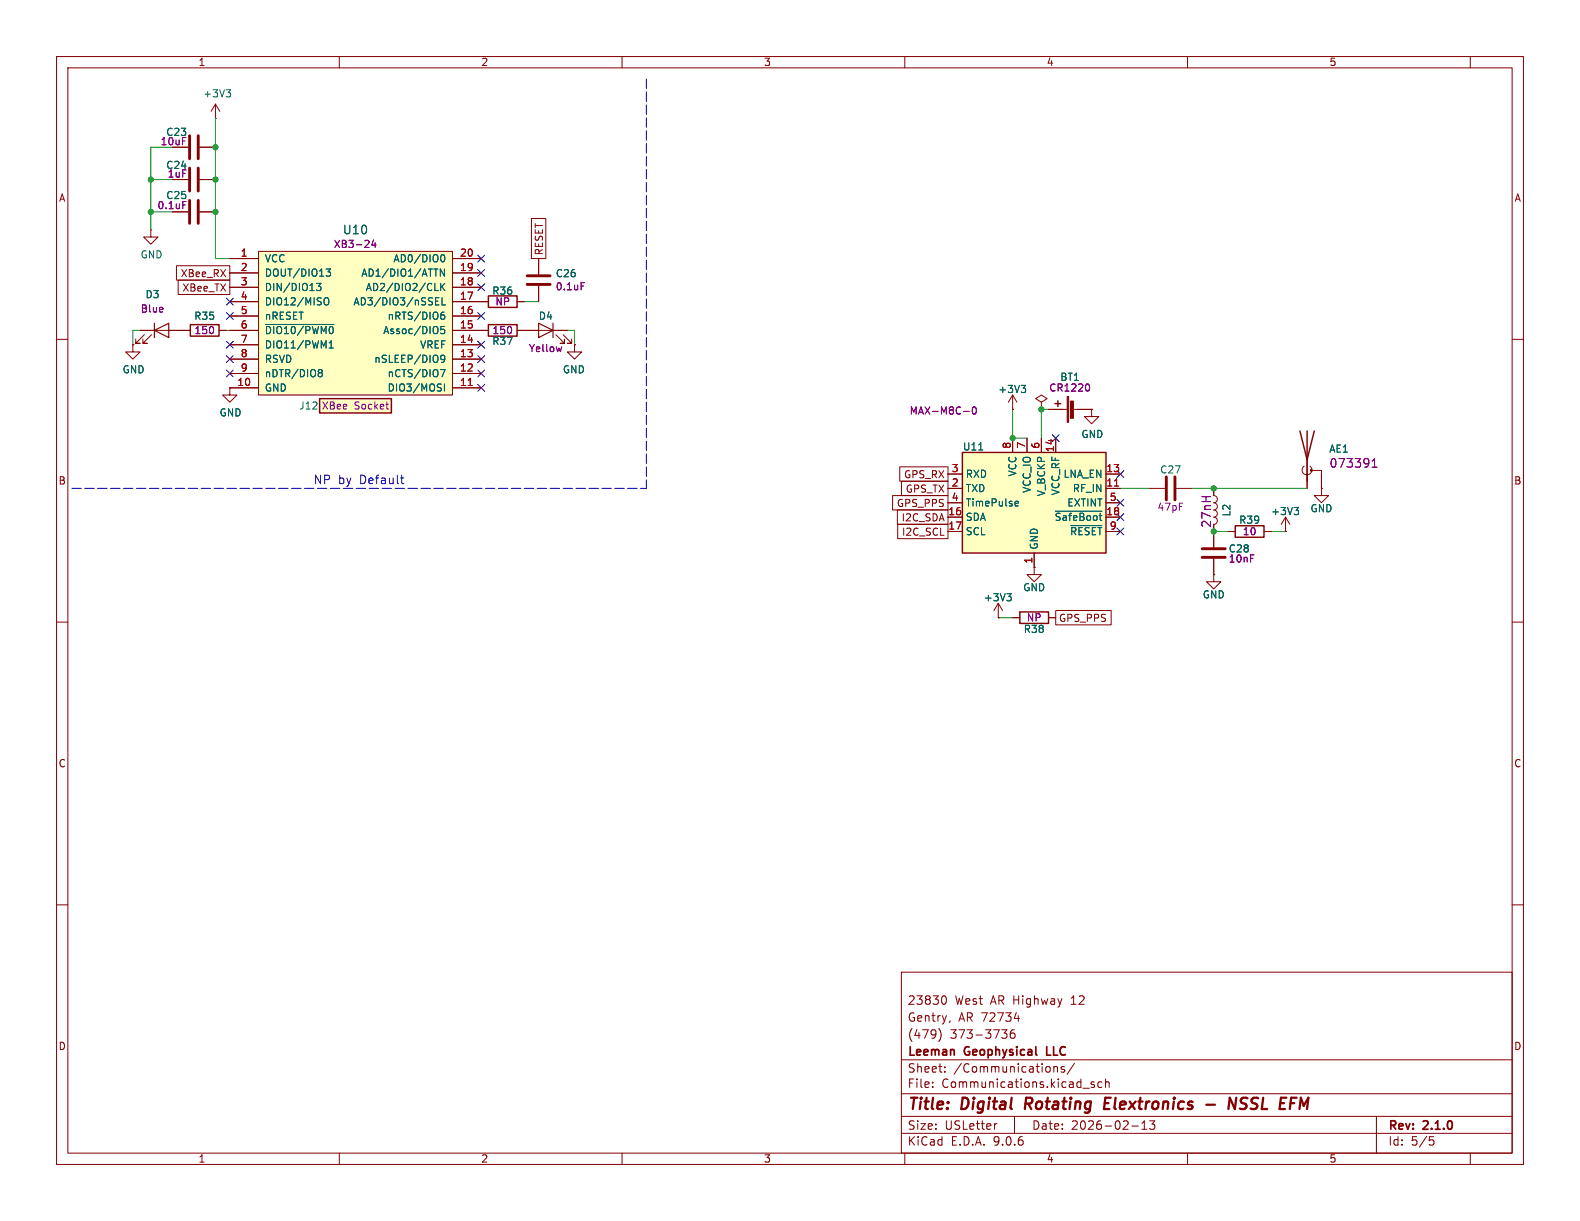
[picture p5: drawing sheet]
<svg xmlns="http://www.w3.org/2000/svg" width="279mm" height="216mm" viewBox="0 0 279 216" stroke-linecap="round" stroke-linejoin="round" font-family="sans-serif">
<g fill="none" stroke="#840000" stroke-width=".18">
<path d="M10 10h259.4v195.9h-259.4zM12 12h255.4v191.9h-255.4zM60 10v2M110 10v2M160 10v2M210 10v2M260 10v2M30.5 37.5h2.8M35.3 37.5h2.8M10 60h2M23.5 61v1.2h1.3l-1.3 1.3-1.3-1.3h1.3M23.5 61h.1"/>
<path d="M193 72.4v1.3h1.3l-1.3 1.2-1.2-1.2h1.2M193 72.4h.1M267.4 60h2M10 110h2M267.4 110h2M10 160h2M159.4 171.9h108v32h-108zM166.9 176.1a.81 .81 0 0 1 .5 .6 .81 .81 0 0 1-.3 .8l-.2 .1M180.1 179.6v1M267.4 160h2M159.4 197.4h108M159.4 193.4h108"/>
<path d="M159.4 187.4h108M164.9 192.1v.2M164.9 191.4v.1M166.1 181.9a1.74 1.74 0 0 1-.1 2.3M167.1 189.4v.2M167.1 188.7v.1M168 180.5l-.1 .3M176.3 198.7l-.3 .1M177.1 182.1h1l-.5 .6 .4 .1 .1 .5-.3 .3h-.4M179.4 180.1h.9M179.4 182.1a.59 .59 0 0 0-.8 .6v.6l.2 .2 .4 .1 .2-.2 .1-.5-.1-.2h-.5l-.3 .2M179.4 197.4v3"/>
<path d="M186.4 188.7l.2-.1 .3 .1 .1 .9M186.4 188.6v1M188.2 188.7l-.3-.1-.3 .2 .1 .2 .5 .2v.3h-.6M190 188l-1.3 1.9M191.5 192.4h1.1M193.5 191.4l-.4-.1-.2 .2 .1 .2 .5 .2v.3h-.6M194.9 191.4l-.5-.1-.3 .3v.4l.2 .2h.6M195.5 191.4l.2-.1 .4 .1v.9M195.5 190.8v1.5M200.1 199.1h1.2M201.9 199.7h.9M201.9 198.6l.5-.4v1.5"/>
<path d="M203.3 198.2h.9l-.5 .6 .4 .1v.6l-.2 .2h-.4l-.2-.2M243.4 197.4v6.5M60 203.9v2M110 203.9v2M159.4 200.4h108M160 203.9v2M210 203.9v2M252.8 201h.7M252.9 201.6h.4l.3 .2-.2 .6-.5 .1M260 203.9v2"/>
</g>
<path d="M181.5 194.1l-.3 2M195.4 195.1h.6M196.4 194.1h-.9l-.3 2h1M213.3 195.3h1.5M218.6 194.1l-.2 2-.9-2-.3 2M219.2 196l.8 .1M219.9 194.1l-.2 .1a.46 .46 0 0 0-.3 .5 .46 .46 0 0 0 .3 .4M228.3 194.1h1" fill="none" stroke="#840000" stroke-width=".4"/>
<path d="M185.1 185.1v1.5h.7" fill="none" stroke="#840000" stroke-width=".3"/>
<path d="M33.5 35.4v4.1M35.1 35.4v4.1" fill="none" stroke="#840000" stroke-width=".51"/>
<path d="M170.2 80h25.4v17.8h-25.4z" fill="#ffffc2"/>
<path d="M33.7 57.4h5v2h-5zM86.4 57.4h5v2h-5zM86.4 52.3h5v2.1h-5zM186.6 71.4h1M187.1 70.9v1M229.9 76.2l1.2 5.1 1.3-5.1M231.1 76.2v8.9M170.2 80h25.4v17.8h-25.4zM218.4 93h5.1v2h-5.1zM180.3 108.2h5.1v2h-5.1z" fill="none" stroke="#840000" stroke-width=".25"/>
<g fill="none" stroke="#840000" stroke-width=".18">
<path d="M38.1 18.4l-.8 1.3M38.1 18.4l.8 1.3M38.1 18.4v2.6M30.5 31.8h2.8M30.5 26h2.8M35.3 31.8h2.8M35.3 26h2.8M38.1 21h.1M24.8 58.4h8.9M25.5 59.2l-1.5 1.5h.8h-.8v-.8M26.7 40.6v1.3h1.2l-1.2 1.3-1.3-1.3h1.3M26.7 40.6h.1"/>
<path d="M26.8 59.2l-1.5 1.5h.7h-.7v-.8M38.7 58.4h1.3M85.1 58.4h1.3M85.1 53.3h1.3M91.4 58.4h8.9M91.4 53.3h1.3M95.2 45.7v2.8M95.2 50.5v2.8M98.3 59.2l1.5 1.5h-.7h.7v-.8M99.6 59.2l1.5 1.5h-.8h.8v-.8M101.6 61v1.2h-1.3l1.3 1.3 1.3-1.3h-1.3M101.6 61h.1"/>
<path d="M179.1 72.4h.1M179.1 69.9v2.5M179.1 77.5v2.5M179.1 69.9l-.8 1.2M179.1 69.9l.7 1.2M181.6 77.5v2.5M184.1 71.1l1.1-.6-1.1-.6-1 .6 1 .6v1.3M184.1 72.4h.1M184.1 77.5v2.5M185.4 72.4h3.3M186.7 77.5v2.5M189.7 72.4h3.3"/>
<path d="M167.6 83.8h2.6M167.6 86.4h2.6M167.6 88.9h2.6M167.6 91.4h2.6M167.6 94h2.6M182.9 97.8v2.5M195.6 83.8h2.5M195.6 86.4h2.5M195.6 88.9h2.5M195.6 91.4h2.5M195.6 94h2.5M203.2 86.4h2.8"/>
<path d="M208 86.4h2.8M214.6 86.4v1.2a.64 .64 0 0 1 .7 .7 .64 .64 0 0 1-.7 .6 .64 .64 0 0 1 .7 .6 .64 .64 0 0 1-.7 .7 .64 .64 0 0 1 .7 .6 .64 .64 0 0 1-.7 .6M214.6 91.4a.64 .64 0 0 1 .7 .7 .64 .64 0 0 1-.7 .6M214.6 94v2.8M214.6 98.8v2.8M217.2 94h1.2M223.5 94h1.3M227.3 94h.1M227.3 91.4l-.7 1.3M227.3 91.4l.8 1.3M227.3 91.4v2.6M230.6 82.4a.85 .85 0 0 0-.1 1.3 .85 .85 0 0 0 1.3 0 .85 .85 0 0 0-.2-1.3"/>
<path d="M231.1 81.3v5.1M231.9 83.2h1.8v3.2M233.7 86.4v1.2h1.2l-1.2 1.3-1.3-1.3h1.3M233.7 86.4h.1M176.5 109.2h.1M176.5 106.7l-.7 1.3M176.5 106.7l.8 1.3M176.5 106.7v2.5M179.1 109.2h1.2M182.9 100.3v1.3h1.2l-1.2 1.3-1.3-1.3h1.3M182.9 100.3h.1M185.4 109.2h1.3"/>
<path d="M214.6 101.6v1.3h1.3l-1.3 1.2-1.2-1.2h1.2M214.6 101.6h.1"/>
</g>
<g fill="none" stroke="#006464" stroke-width=".18">
<path d="M40 15.9h.8l-.4 .5M40.5 16.4l.3 .2v.3l-.3 .2M173.1 79.6h.7M180.6 68.1h.8l-.5 .5M181.1 68.6l.3 .3v.3l-.3 .2M179.6 89.4h.4M179.6 88.7l.3-.1 .2 .3-.6 .2M186.6 90.4h8.2M189.4 92.9h5.4M228.8 89.7h.8l-.4 .5M229.4 90.2l.2 .3v.3l-.2 .2M178 105h.8l-.4 .5"/>
<path d="M178.6 105.5l.2 .2v.3l-.2 .2"/>
</g>
<path d="M197.1 85.9h.7" fill="none" stroke="#a90000" stroke-width=".18"/>
<path d="M102.8 50h.6M99.3 61.3l-.2 .9M170.4 72.7h1M172 72.1l.2-.1a.68 .68 0 0 1 .5 .6 .68 .68 0 0 1-.5 .6l-.2-.1-.1-.4zM192.4 67.9a.79 .79 0 0 1 0 1.3M242.6 82.6h.9M242.6 81.5l.5-.4v1.5" fill="none" stroke="#840084" stroke-width=".18"/>
<g fill="#840000" stroke="#840000" stroke-width=".18">
<path d="M188.7 70.1h.3v4.6h-.3z"/>
<path d="M189.3 70.9h.5v3.1h-.5z"/>
<circle cx="231.9" cy="83.2" r=".18"/>
</g>
<path d="M33.5 24v4.1M33.5 29.7v4.1M35.1 24v4.1M35.1 29.7v4.1M93.2 48.8h4.1M93.2 50.3h4.1M206.2 84.3v4.1M207.8 84.3v4.1M212.6 97h4.1M212.6 98.6h4.1" fill="none" stroke="#840000" stroke-width=".51"/>
<path d="M27.3 58.4l2.5-1.2v2.5zM27.3 57.2v2.5M95.2 57.2l2.6 1.2-2.6 1.3zM97.8 57.2v2.5" fill="none" stroke="#840000" stroke-width=".2"/>
<path d="M45.7 44.5h34.3v25.4h-34.3z" fill="#ffffc2"/>
<g fill="none" stroke="#840000" stroke-width=".18">
<path d="M40.6 45.7h5.1M40.6 48.3h5.1M40.6 50.8h5.1M40.6 53.3h5.1M40.6 55.9h5.1M40.6 58.4h5.1M45.7 44.5h34.3v25.4h-34.3zM80 45.7h5.1M80 48.3h5.1M80 50.8h5.1M80 53.3h5.1M80 55.9h5.1"/>
<path d="M80 58.4h5.1M40.6 61h5.1M40.6 63.5h5.1M40.6 66h5.1M40.6 68.6h5.1M80 61h5.1M80 63.5h5.1M80 66h5.1M80 68.6h5.1"/>
</g>
<g fill="none" stroke="#006464" stroke-width=".18">
<path d="M47 57.4h12M56 50.1h.8l-.5 .5 .4 .1v.6l-.2 .1-.5-.1M57.4 52.8l.2-.2a.43 .43 0 0 1 .5 .5v.4a.43 .43 0 0 1-.3 .4 .43 .43 0 0 1-.4-.2M57.7 47.6h.7l-.4 .5 .4 .1v.4l-.2 .2h-.4M76.9 51.4h.6M77 52.6h.6M77 53.9h.6M77 53.3h.4M77.9 50.1v1.3M78 45.2l.2-.2a.68 .68 0 0 1 .5 .7 .68 .68 0 0 1-.5 .6l-.2-.1M78 55.7h.4l.3 .2-.2 .5h-.5M78.1 50.7l.6 .7"/>
<path d="M78.2 52.6v1.3h.6M78.5 55.2l-.4 .1M78.6 47.6v1.2l-.7-1.2v1.2M78.6 57.7h-.6l-.1 .6 .2-.1 .4 .1 .2 .2-.1 .4-.2 .1-.5-.1M78.7 50.1l-.8 .7M56.5 65.3h.3l.2 .3-.2 .3M56.5 65.9h.3M56.8 65.9l.2 .2v.3l-.1 .2h-.4M58.2 61.5h.7M58.2 60.6l.4-.3v1.2M77.9 65.3h.8l-.5 1.3M77.9 63.1l.3-.3 .4 .1a.84 .84 0 0 1-.3 1.2h-.3"/>
<path d="M77.9 63.4l.3 .2h.2l.3-.2M78.6 67.9v1.3"/>
</g>
<path d="M82.8 68.2h.7" fill="none" stroke="#a90000" stroke-width=".18"/>
<path d="M66 42.4l-.3 .9h.8M66.3 42.9v.9" fill="none" stroke="#840084" stroke-width=".18"/>
<path d="M56.5 70.5h12.7v2.5h-12.7z" fill="#ffffc2"/>
<path d="M56.5 70.5h12.7v2.5h-12.7z" fill="none" stroke="#840000" stroke-width=".25"/>
<path d="M66 42.4l-.3 .9h.8M66.3 42.9v.9M102.8 50h.6M68.2 71.5h.5M68.6 72.3h.1M99.3 61.3l-.2 .9M170.4 72.7h1M172 72.1l.2-.1a.68 .68 0 0 1 .5 .6 .68 .68 0 0 1-.5 .6l-.2-.1-.1-.4zM192.4 67.9a.79 .79 0 0 1 0 1.3M242.6 82.6h.9M242.6 81.5l.5-.4v1.5" fill="none" stroke="#840084" stroke-width=".18"/>
<g fill="none" stroke="#840000" stroke-width=".18">
<path d="M30.5 37.5h2.8M30.5 31.8h2.8M30.5 26h2.8M35.3 37.5h2.8M35.3 31.8h2.8M35.3 26h2.8M94 38.6h2.5v7.1h-2.5zM24.8 58.4h2.5M29.8 58.4h3.9M31.2 47h9.4v2.5h-9.4zM31.5 49.5h9.1v2.6h-9.1zM38.7 58.4h1.3"/>
<path d="M40.6 58.4h5.1M40.6 45.7h5.1M40.6 48.3h5.1M40.6 50.8h5.1M40.6 53.3h5.1M40.6 55.9h5.1M80 58.4h6.4M80 45.7h5.1M80 48.3h5.1M80 50.8h5.1M80 53.3h6.4M80 55.9h5.1"/>
<path d="M91.4 58.4h3.8M91.4 53.3h1.3M95.2 45.7v2.8M95.2 50.5v2.8M97.8 58.4h2.5M23.5 61h.1M40.6 68.6v1.3h1.3l-1.3 1.2-1.2-1.2h1.2M40.6 68.6h.1M40.6 61h5.1M40.6 63.5h5.1M40.6 66h5.1M40.6 68.6h5.1"/>
<path d="M80 61h5.1M80 63.5h5.1M80 66h5.1M80 68.6h5.1M101.6 61h.1M179.1 72.4h.1M179.1 77.5v2.5M181.6 77.5v2.5M184.1 72.4h.1M184.1 77.5v2.5M185.4 72.4h2.6M186.7 77.5v2.5"/>
<path d="M190.5 72.4h2.5M193 72.4h.1M157.8 87.6h9.8v2.6h-9.8zM158.7 90.2h8.9v2.5h-8.9zM158.7 92.7h8.9v2.6h-8.9zM159.1 82.5h8.5v2.6h-8.5zM159.4 85.1h8.2v2.5h-8.2zM167.6 94h2.6M167.6 83.8h2.6M167.6 86.4h2.6M167.6 88.9h2.6M167.6 91.4h2.6"/>
<path d="M182.9 97.8v2.5M195.6 94h2.5M195.6 83.8h2.5M195.6 86.4h2.5M195.6 88.9h2.5M195.6 91.4h2.5M214.6 86.4v1.2M214.6 94v2.8M214.6 98.8v2.8M217.2 94h1.2M223.5 94h1.3M227.3 94h.1"/>
<path d="M231.1 83.8v2.6M233.7 86.4h.1M233.7 83.8v2.6M176.5 109.2h.1M179.1 109.2h1.2M182.9 100.3h.1M185.4 109.2h1.3M186.7 107.9h9.8v2.6h-9.8zM214.6 101.6h.1"/>
</g>
<path d="M114.3 14v72.4M12.7 86.4h101.6" fill="none" stroke="#0000c2" stroke-width=".18" stroke-dasharray="1.7 .6"/>
<g fill="none" stroke="#009600" stroke-width=".18">
<path d="M26.7 31.8h3.8M26.7 37.5h3.8M30.5 26h-3.8v14.6M38.1 21v24.7h2.5M24.8 58.4h-1.3v2.6M40 58.4h.6M92.7 53.3h2.5M100.3 58.4h1.3v2.6M179.1 72.4v5.1h2.5M185.4 72.4h-1.3v5.1M198.1 86.4h5.1M210.8 86.4h20.3"/>
<path d="M214.6 94h2.6M224.8 94h2.5M176.5 109.2h2.6"/>
</g>
<g fill="none" stroke="#000084" stroke-width=".18">
<path d="M40 55.3l1.2 1.2M40 52.7l1.2 1.2M41.2 55.3l-1.2 1.2M41.2 52.7l-1.2 1.2M84.5 55.3l1.2 1.2M84.5 47.7l1.2 1.2M84.5 50.2l1.2 1.2M84.5 45.1l1.2 1.2M85.7 55.3l-1.2 1.2M85.7 47.7l-1.2 1.2M85.7 50.2l-1.2 1.2M85.7 45.1l-1.2 1.2"/>
<path d="M40 60.4l1.2 1.2M40 62.9l1.2 1.2M40 65.4l1.2 1.2M41.2 60.4l-1.2 1.2M41.2 62.9l-1.2 1.2M41.2 65.4l-1.2 1.2M84.5 68l1.2 1.2M84.5 60.4l1.2 1.2M84.5 62.9l1.2 1.2M84.5 65.4l1.2 1.2M85.7 68l-1.2 1.2M85.7 60.4l-1.2 1.2"/>
<path d="M85.7 62.9l-1.2 1.2M85.7 65.4l-1.2 1.2M186.1 76.9l1.2 1.2M187.3 76.9l-1.2 1.2M197.5 93.4l1.2 1.2M197.5 90.8l1.2 1.2M197.5 88.3l1.2 1.2M197.5 83.2l1.2 1.2M198.7 93.4l-1.2 1.2M198.7 90.8l-1.2 1.2M198.7 88.3l-1.2 1.2M198.7 83.2l-1.2 1.2"/>
</g>
<path d="M70.8 84.5h.6M71 85.3l.4 .2" fill="none" stroke="#0000c2" stroke-width=".18"/>
<g fill="none" stroke="#006464" stroke-width=".18">
<path d="M47 57.4h12M56 50.1h.8l-.5 .5 .4 .1v.6l-.2 .1-.5-.1M57.4 52.8l.2-.2a.43 .43 0 0 1 .5 .5v.4a.43 .43 0 0 1-.3 .4 .43 .43 0 0 1-.4-.2M57.7 47.6h.7l-.4 .5 .4 .1v.4l-.2 .2h-.4M76.9 51.4h.6M77 52.6h.6M77 53.9h.6M77 53.3h.4M77.9 50.1v1.3M78 45.2l.2-.2a.68 .68 0 0 1 .5 .7 .68 .68 0 0 1-.5 .6l-.2-.1M78 55.7h.4l.3 .2-.2 .5h-.5M78.1 50.7l.6 .7"/>
<path d="M78.2 52.6v1.3h.6M78.5 55.2l-.4 .1M78.6 47.6v1.2l-.7-1.2v1.2M78.6 57.7h-.6l-.1 .6 .2-.1 .4 .1 .2 .2-.1 .4-.2 .1-.5-.1M78.7 50.1l-.8 .7M56.5 65.3h.3l.2 .3-.2 .3M56.5 65.9h.3M56.8 65.9l.2 .2v.3l-.1 .2h-.4M58.2 61.5h.7M58.2 60.6l.4-.3v1.2M77.9 65.3h.8l-.5 1.3M77.9 63.1l.3-.3 .4 .1a.84 .84 0 0 1-.3 1.2h-.3"/>
<path d="M77.9 63.4l.3 .2h.2l.3-.2M78.6 67.9v1.3M173.1 79.6h.7M180.6 68.1h.8l-.5 .5M181.1 68.6l.3 .3v.3l-.3 .2M179.6 89.4h.4M179.6 88.7l.3-.1 .2 .3-.6 .2M186.6 90.4h8.2M189.4 92.9h5.4M228.8 89.7h.8l-.4 .5M229.4 90.2l.2 .3v.3l-.2 .2M178 105h.8l-.4 .5"/>
<path d="M178.6 105.5l.2 .2v.3l-.2 .2"/>
</g>
<path d="M82.8 68.2h.7M197.1 85.9h.7" fill="none" stroke="#a90000" stroke-width=".18"/>
<g fill="#009600" stroke="#009600" stroke-width=".18">
<circle cx="38.1" cy="37.5" r=".46"/>
<circle cx="38.1" cy="26" r=".46"/>
<circle cx="38.1" cy="31.8" r=".46"/>
<circle cx="26.7" cy="37.5" r=".46"/>
<circle cx="26.7" cy="31.8" r=".46"/>
<circle cx="214.6" cy="86.4" r=".46"/>
<circle cx="214.6" cy="94" r=".46"/>
<circle cx="184.1" cy="72.4" r=".46"/>
<circle cx="179.1" cy="77.5" r=".46"/>
</g>
<g font-size="2.8" fill="#840000">
<text x="160.4" y="196.8">Title:</text>
<text x="170.1" y="196.8">Digital</text>
<text x="182.1" y="196.8">Rotating</text>
<text x="196.9" y="196.8">Elextronics</text>
<text x="220.5" y="196.8">NSSL</text>
<text x="230.3" y="196.8">EFM</text>
</g>
<text font-size="2.1" fill="#006464" x="60.5" y="41.6">U10</text>
<text font-size="2.1" fill="#840084" x="235" y="82.9">073391</text>
<g font-size="2.1" fill="#0000c2">
<text x="55.4" y="85.8">NP</text>
<text x="59.8" y="85.8">by</text>
<text x="63.7" y="85.8">Default</text>
</g>
<g font-size="2.1" fill="#840000">
<text x="214.4" y="93.4" transform="rotate(-90 214.4 93.4)">27nH</text>
<text x="160.4" y="177.9">23830</text>
<text x="168.8" y="177.9">West</text>
<text x="175.2" y="177.9">AR Highway</text>
<text x="189.7" y="177.9">12</text>
<text x="160.4" y="183.9">(479)</text>
<text x="160.4" y="180.9">Gentry,</text>
<text x="168" y="183.9">373-3736</text>
<text x="169.5" y="180.9">AR 72734</text>
<text x="160.4" y="189.9">Sheet:</text>
<text x="160.4" y="187.1">Leeman</text>
<text x="168.6" y="189.9">/Communications/</text>
<text x="170.6" y="187.1">Geophysical</text>
<text x="185.7" y="187.1">LLC</text>
<text x="160.4" y="192.6">File:</text>
<text x="166.5" y="192.6">Communications.kicad_sch</text>
<text x="160.4" y="202.8">KiCad</text>
<text x="160.4" y="200">Size:</text>
<text x="167.1" y="200">USLetter</text>
<text x="168.1" y="202.8">E.D.A.</text>
<text x="175.7" y="202.8">9.0.6</text>
<text x="182.4" y="200">Date:</text>
<text x="189.4" y="200">2026-02-13</text>
<text x="245.4" y="200.2">Rev:</text>
<text x="245.4" y="202.8">Id:</text>
<text x="249.5" y="202.8">5/5</text>
<text x="251.8" y="200.2">2.1.0</text>
</g>
<g font-size="1.8" fill="#840000">
<text x="35" y="11.9">1</text>
<text x="85" y="11.9">2</text>
<text x="135" y="11.9">3</text>
<text x="185" y="11.9">4</text>
<text x="235" y="11.9">5</text>
<text x="10.3" y="35.9">A</text>
<text x="267.7" y="35.9">A</text>
<text x="96.2" y="45.2" transform="rotate(-90 96.2 45.2)">RESET</text>
<text x="31.9" y="49.2">XBee_RX</text>
<text x="32.2" y="51.8">XBee_TX</text>
<text x="10.3" y="85.9">B</text>
<text x="158.5" y="89.9">GPS_PPS</text>
<text x="159.8" y="84.8">GPS_RX</text>
<text x="160.1" y="87.3">GPS_TX</text>
<text x="267.7" y="85.9">B</text>
<text x="159.3" y="92.4">I2C_SDA</text>
<text x="159.4" y="94.9">I2C_SCL</text>
<text x="187.2" y="110.2">GPS_PPS</text>
<text x="10.3" y="135.9">C</text>
<text x="267.7" y="135.9">C</text>
<text x="10.3" y="185.9">D</text>
<text x="267.7" y="185.9">D</text>
<text x="35" y="205.8">1</text>
<text x="85" y="205.8">2</text>
<text x="135" y="205.8">3</text>
<text x="185" y="205.8">4</text>
<text x="235" y="205.8">5</text>
</g>
<g font-size="1.8" fill="#006464">
<text x="35.8" y="17.4">+3V3</text>
<text x="29.3" y="30.1">C24</text>
<text x="24.8" y="45.9">GND</text>
<text x="46.7" y="46.6">VCC</text>
<text x="69.5" y="46.6">AD0/DIO0</text>
<text x="25.6" y="52.9">D3</text>
<text x="46.7" y="49.1">DOUT/DIO13</text>
<text x="46.7" y="51.7">DIN/DIO13</text>
<text x="63.8" y="49.1">AD1/DIO1/ATTN</text>
<text x="64.6" y="51.7">AD2/DIO2/CLK</text>
<text x="87" y="52.3">R36</text>
<text x="98.2" y="49.2">C26</text>
<text x="34.2" y="56.7">R35</text>
<text x="46.7" y="54.2">DIO12/MISO</text>
<text x="46.7" y="56.7">nRESET</text>
<text x="46.7" y="59.3">~{DIO10/PWM0}</text>
<text x="62.4" y="54.2">AD3/DIO3/nSSEL</text>
<text x="67.7" y="59.3">Assoc/DIO5</text>
<text x="68.4" y="56.7">nRTS/DIO6</text>
<text x="95.2" y="56.7">D4</text>
<text x="46.7" y="61.8">DIO11/PWM1</text>
<text x="46.7" y="64.4">RSVD</text>
<text x="66.1" y="64.4">nSLEEP/DIO9</text>
<text x="74.2" y="61.8">VREF</text>
<text x="87" y="61.2">R37</text>
<text x="21.6" y="66.2">GND</text>
<text x="46.7" y="66.9">nDTR/DIO8</text>
<text x="46.7" y="69.4">GND</text>
<text x="68.4" y="69.4">DIO3/MOSI</text>
<text x="68.4" y="66.9">nCTS/DIO7</text>
<text x="99.4" y="66.2">GND</text>
<text x="176.4" y="69.7">+3V3</text>
<text x="38.7" y="73.8">GND</text>
<text x="52.8" y="72.6">J12</text>
<text x="191.1" y="77.6">GND</text>
<text x="170.2" y="79.9">U11</text>
<text x="205.1" y="83.9">C27</text>
<text x="235" y="80.2">AE1</text>
<text x="170.7" y="84.7">RXD</text>
<text x="170.7" y="87.2">TXD</text>
<text x="170.7" y="89.8">TimePulse</text>
<text x="179.9" y="84.3" transform="rotate(-90 179.9 84.3)">VCC</text>
<text x="182.5" y="87.3" transform="rotate(-90 182.5 87.3)">VCC_IO</text>
<text x="185" y="87.9" transform="rotate(-90 185 87.9)">V_BCKP</text>
<text x="187.6" y="87.7" transform="rotate(-90 187.6 87.7)">VCC_RF</text>
<text x="188" y="84.7">LNA_EN</text>
<text x="188.6" y="89.8">EXTINT</text>
<text x="189.6" y="87.2">RF_IN</text>
<text x="170.7" y="92.3">SDA</text>
<text x="170.7" y="94.8">SCL</text>
<text x="186.4" y="92.3">~{SafeBoot}</text>
<text x="189.1" y="94.8">~{RESET}</text>
<text x="217.8" y="91.4" transform="rotate(-90 217.8 91.4)">L2</text>
<text x="219" y="92.8">R39</text>
<text x="224.7" y="91.3">+3V3</text>
<text x="231.6" y="90.8">GND</text>
<text x="183.7" y="97.3" transform="rotate(-90 183.7 97.3)">GND</text>
<text x="173.9" y="106.5">+3V3</text>
<text x="180.8" y="104.7">GND</text>
<text x="212.6" y="106">GND</text>
<text x="180.9" y="112.1">R38</text>
</g>
<g font-size="1.8" fill="#840084">
<text x="28.3" y="25.9">10uF</text>
<text x="29.3" y="24.2">C23</text>
<text x="29.3" y="35.4">C25</text>
<text x="29.5" y="31.6">1uF</text>
<text x="27.7" y="37.2">0.1uF</text>
<text x="58.9" y="44">XB3-24</text>
<text x="98.2" y="51.5">0.1uF</text>
<text x="24.8" y="55.5">Blue</text>
<text x="34.3" y="59.3">150</text>
<text x="87" y="59.3">150</text>
<text x="87.5" y="54.2">NP</text>
<text x="93.4" y="62.5">Yellow</text>
<text x="185.4" y="69.4">CR1220</text>
<text x="187.4" y="67.5">BT1</text>
<text x="56.8" y="72.6">XBee</text>
<text x="62.6" y="72.6">Socket</text>
<text x="160.8" y="73.5">MAX-M8C-0</text>
<text x="204.6" y="90.5">47pF</text>
<text x="219.7" y="94.8">10</text>
<text x="217.2" y="97.9">C28</text>
<text x="217.2" y="99.7">10nF</text>
<text x="181.5" y="110.1">NP</text>
</g>
<g font-size="1.8" fill="#a90000">
<text x="42.5" y="45.5">1</text>
<text x="81.2" y="45.5">20</text>
<text x="42.5" y="48">2</text>
<text x="42.5" y="50.5">3</text>
<text x="42.5" y="53.1">4</text>
<text x="81.2" y="48">19</text>
<text x="81.2" y="50.5">18</text>
<text x="81.2" y="53.1">17</text>
<text x="42.5" y="55.6">5</text>
<text x="42.5" y="58.2">6</text>
<text x="81.2" y="55.6">16</text>
<text x="81.2" y="58.2">15</text>
<text x="42.5" y="60.7">7</text>
<text x="42.5" y="63.2">8</text>
<text x="42.5" y="65.8">9</text>
<text x="81.2" y="60.7">14</text>
<text x="81.2" y="63.2">13</text>
<text x="81.2" y="65.8">12</text>
<text x="41.9" y="68.3">10</text>
<text x="81.2" y="68.3">11</text>
<text x="168.2" y="83.6">3</text>
<text x="178.8" y="79.4" transform="rotate(-90 178.8 79.4)">8</text>
<text x="181.4" y="79.4" transform="rotate(-90 181.4 79.4)">7</text>
<text x="183.9" y="79.4" transform="rotate(-90 183.9 79.4)">6</text>
<text x="186.4" y="80.1" transform="rotate(-90 186.4 80.1)">14</text>
<text x="195.5" y="83.6">13</text>
<text x="168.2" y="86.1">2</text>
<text x="168.2" y="88.6">4</text>
<text x="195.5" y="86.1">11</text>
<text x="196.1" y="88.6">5</text>
<text x="167.6" y="91.2">16</text>
<text x="167.6" y="93.7">17</text>
<text x="195.5" y="91.2">18</text>
<text x="196.1" y="93.7">9</text>
<text x="182.6" y="99.8" transform="rotate(-90 182.6 99.8)">1</text>
</g>
</svg>
